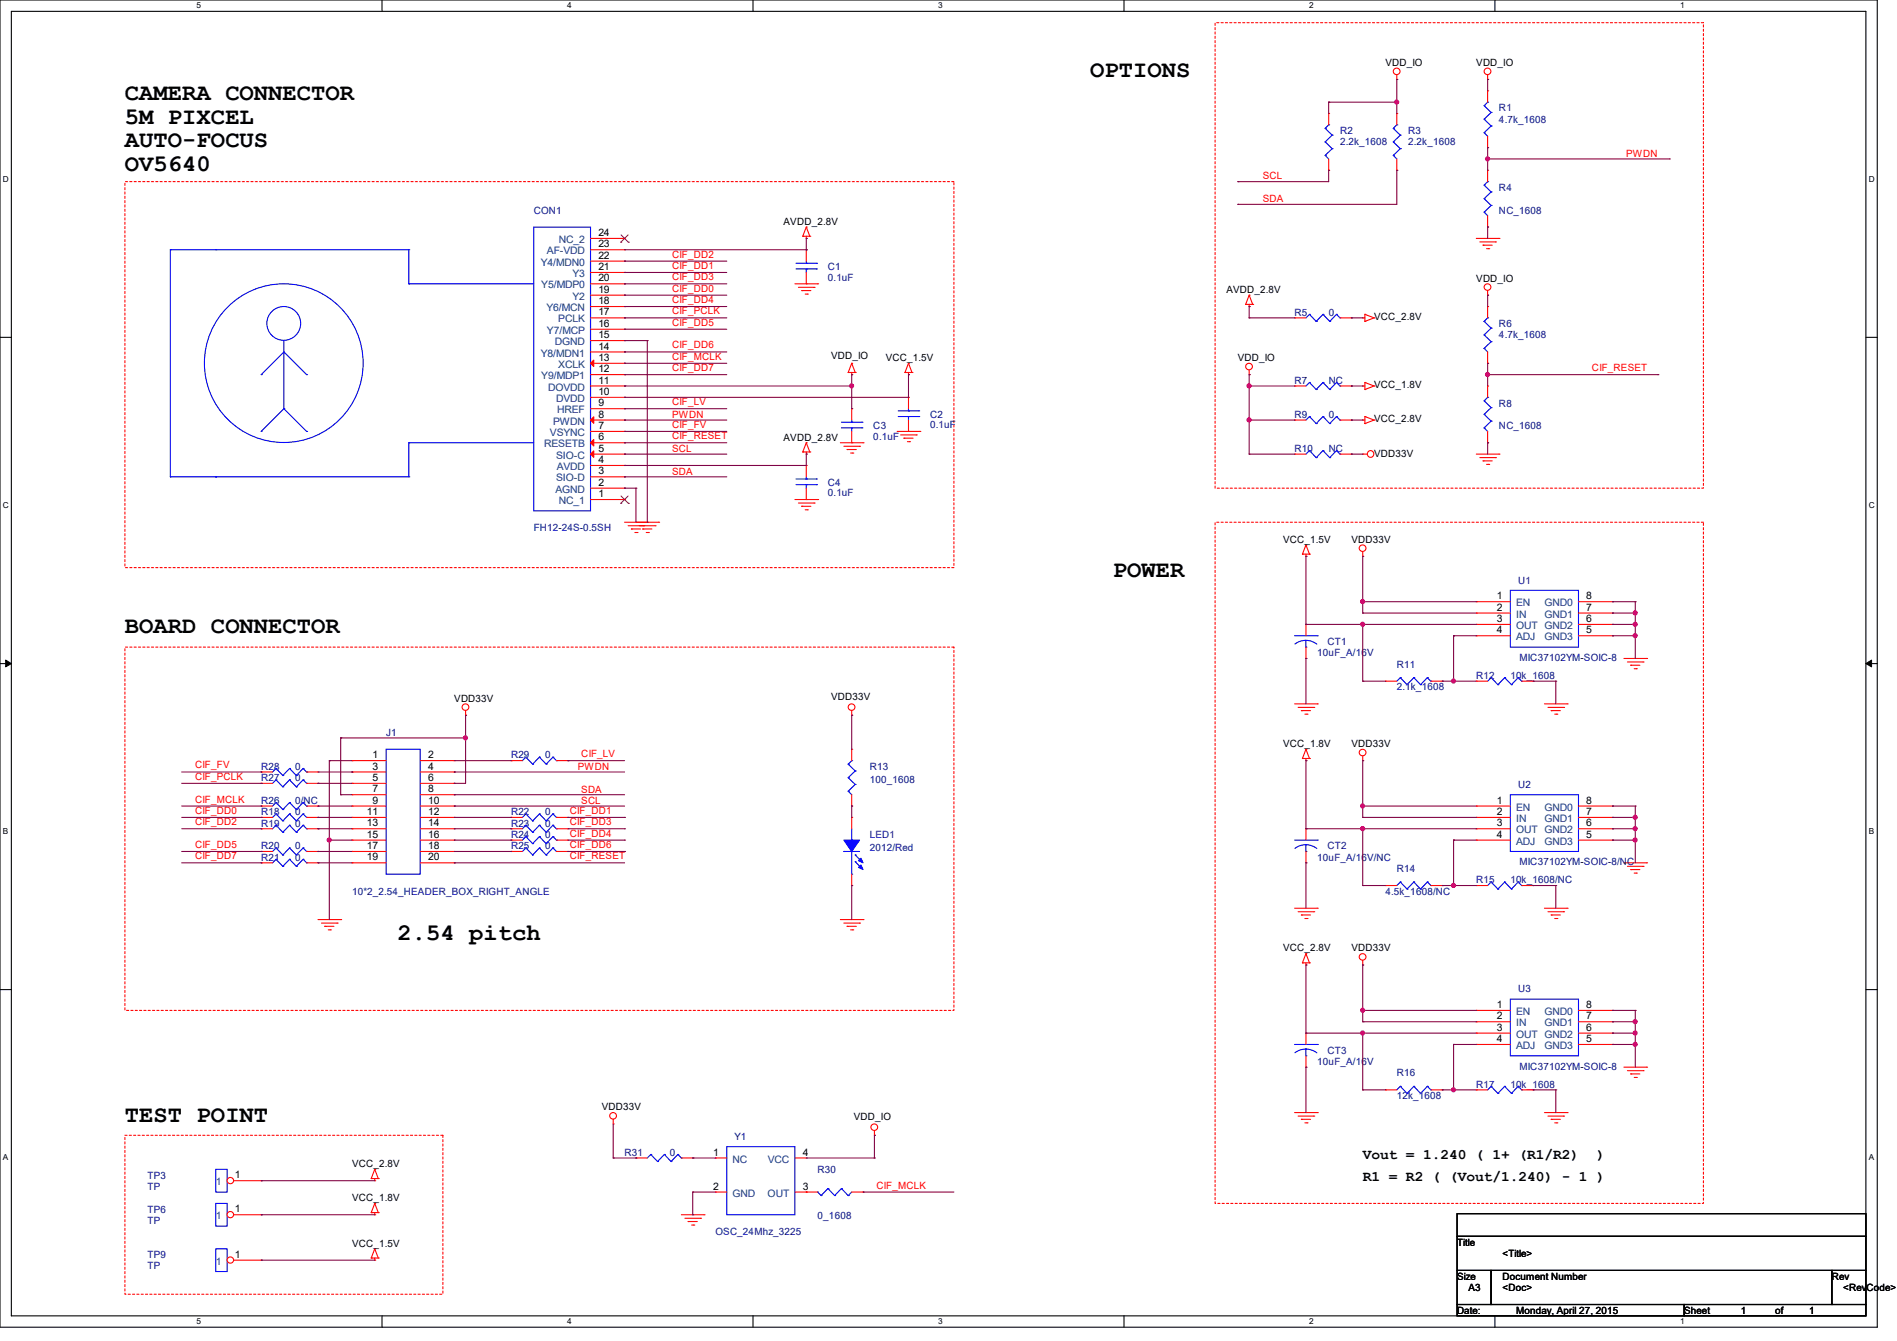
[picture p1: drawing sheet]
<svg xmlns="http://www.w3.org/2000/svg" width="297mm" height="210mm" viewBox="0 0 297 210" stroke-linecap="round" stroke-linejoin="round" font-family="sans-serif">
<path d="M0 0h293.9v207.9h-293.9zM1.8 1.8h290.3v204.3h-290.3z" fill="none" stroke="#000" stroke-width=".17"/>
<g fill="#fff">
<path d="M30.8 .2h.7v1.4h-.7z"/>
<path d="M30.8 206.2h.7v1.4h-.7z"/>
</g>
<path d="M59.8 0v1.8M59.8 206.1v1.8" fill="none" stroke="#000" stroke-width=".17"/>
<g fill="#fff">
<path d="M88.8 .2h.7v1.4h-.7z"/>
<path d="M88.8 206.2h.7v1.4h-.7z"/>
</g>
<path d="M117.9 0v1.8M117.9 206.1v1.8" fill="none" stroke="#000" stroke-width=".17"/>
<g fill="#fff">
<path d="M146.9 .2h.7v1.4h-.7z"/>
<path d="M146.9 206.2h.7v1.4h-.7z"/>
</g>
<path d="M176 0v1.8M176 206.1v1.8" fill="none" stroke="#000" stroke-width=".17"/>
<g fill="#fff">
<path d="M205 .2h.7v1.4h-.7z"/>
<path d="M205 206.2h.7v1.4h-.7z"/>
</g>
<path d="M234.1 0v1.8M234.1 206.1v1.8" fill="none" stroke="#000" stroke-width=".17"/>
<g fill="#fff">
<path d="M263.1 .2h.6v1.4h-.6z"/>
<path d="M263.1 206.2h.6v1.4h-.6z"/>
<path d="M.5 27.3h.9v1.4h-.9z"/>
<path d="M292.6 27.3h.9v1.4h-.9z"/>
<path d="M.5 78.4h.9v1.4h-.9z"/>
<path d="M292.6 78.4h.9v1.4h-.9z"/>
</g>
<path d="M0 52.8h1.8M292.1 52.8h1.8" fill="none" stroke="#000" stroke-width=".17"/>
<g fill="#fff">
<path d="M.5 129.5h.8v1.4h-.8z"/>
<path d="M292.6 129.5h.8v1.4h-.8z"/>
</g>
<path d="M0 103.9h1.8M292.1 103.9h1.8" fill="none" stroke="#000" stroke-width=".17"/>
<path d="M.9 103.4l.9 .5-.9 .5zM292.1 103.9l.9-.5v1z" fill="#000" stroke="#000" stroke-width=".16"/>
<g fill="#fff">
<path d="M.5 180.5h.8v1.4h-.8z"/>
<path d="M292.6 180.5h.8v1.4h-.8z"/>
</g>
<path d="M0 155h1.8M292.1 155h1.8M228.1 190.1h64v3.5h-64zM228.1 193.6h64v5.4h-64zM228.1 199h5.4v5.3h-5.4zM233.5 199h53.3v5.3h-53.3zM286.8 199h5.3v5.3h-5.3zM228.1 204.3h35.6v1.8h-35.6zM263.7 204.3h28.4v1.8h-28.4z" fill="none" stroke="#000" stroke-width=".17"/>
<path d="M190.2 3.6h76.5v72.9h-76.5zM19.6 28.4h129.8v60.5h-129.8zM190.2 81.8h76.5v106.7h-76.5zM19.6 101.3h129.8v56.9h-129.8zM19.6 177.8h49.7v24.9h-49.7z" fill="none" stroke="#f00" stroke-width=".17" stroke-dasharray=".3"/>
<g fill="none" stroke="#f00" stroke-width=".17">
<path d="M218.7 12.4h.1M218.7 11.7v.7M232.9 12.4h.1M232.9 11.7v.7M125.7 37h.1M125.7 37h1.1M126.2 37.3h.1M126.2 35.6h.1M126.2 37v.3M126.2 35.6l-.5 1.4M126.2 35.6l.6 1.4M126.8 37h.1"/>
<path d="M231.1 37.3h3.6M231.7 37.9h2.4M232.2 38.4h.1M232.2 38.4h1.4M232.7 38.9h.4M233.1 38.9h.1M234.1 37.9h.1M234.7 37.3h.1M124.5 44.4h3.5M125 45h2.5M125.5 45.5h.1M125.5 45.5h1.5"/>
<path d="M126.1 46.1h.3M126.4 46.1h.1M127.5 45h.1M128 44.4h.1M132.8 58.3h.1M132.8 58.3h1.1M133.3 58.7h.1M133.3 56.9h.1M133.3 58.3v.4M133.3 56.9l-.5 1.4M133.3 56.9l.6 1.4M133.9 58.3h.1"/>
<path d="M141.7 58.3h.1M141.7 58.3h1.1M142.2 58.7h.1M142.2 56.9h.1M142.2 58.3v.4M142.2 56.9l-.5 1.4M142.2 56.9l.6 1.4M142.8 58.3h.1M195 47.7h.1M195 47.7h1.1M195.6 48h.1M195.6 46.2h.1"/>
<path d="M195.6 58.7h.1M195.6 47.7v.3M195.6 58v.7M195.6 46.2l-.6 1.5M195.6 46.2l.5 1.5M196.1 47.7h.1M213.4 49.8h.1M213.4 49.8h.3M213.7 49.2h.1M213.7 50.3h.1M213.7 59.9h.1M213.7 49.2v1.1"/>
<path d="M213.7 59.9v1.1M213.7 49.2l1.4 .6M213.7 59.9l1.4 .6M215.1 49.8h.1M215.1 49.8l-1.4 .5M232.9 46.2h.1M232.9 45.5v.7M124.5 78.2h3.5M125 78.8h2.5M125.5 79.3h.1M125.5 79.3h1.5M125.7 70.8h.1"/>
<path d="M125.7 70.8h1.1M126.1 79.8h.3M126.2 71.1h.1M126.2 69.3h.1M126.2 70.8v.3M126.2 69.3l-.5 1.5M126.2 69.3l.6 1.5M126.4 79.8h.1M126.8 70.8h.1M127.5 78.8h.1M128 78.2h.1M131.6 69.3h3.5"/>
<path d="M132.1 69.9h2.5M132.6 70.4h.1M132.6 70.4h1.5M133.2 71h.3M133.5 71h.1M134.6 69.9h.1M135.1 69.3h.1M140.5 67.6h3.5M141 68.1h2.5M141.5 68.6h.1M141.5 68.6h1.5M142.1 69.2h.3"/>
<path d="M142.4 69.2h.1M143.5 68.1h.1M144 67.6h.1M213.4 65.8h.1M213.4 71.1h.1M213.4 60.5h.1M213.4 71.1h.7M213.4 65.8h.3M213.4 60.5h.3M213.7 65.2h.1M213.7 66.3h.1M213.7 61h.1"/>
<path d="M213.7 65.2v1.1M213.7 65.2l1.4 .6M215.1 65.8h.1M215.1 60.5h.1M215.1 65.8l-1.4 .5M215.1 60.5l-1.4 .5M231.1 71.1h3.6M231.7 71.7h2.4M232.2 72.2h.1M232.2 72.2h1.4M232.7 72.7h.4M233.1 72.7h.1"/>
<path d="M234.1 71.7h.1M234.7 71.1h.1M97.8 81.8h5.3M98.3 82.3h4.3M98.8 82.8h.1M98.8 82.8h1.5M99.4 83.4h.3M99.7 83.4h.1M100.6 82.8h.1M100.6 82.8h1.5M100.8 82.3h.1M101.2 83.4h.3"/>
<path d="M101.3 81.8h.1M101.5 83.4h.1M102.6 82.3h.1M103.1 81.8h.1M203.9 86.8h.1M203.9 86.8h1.1M204.5 87.1h.1M204.5 85.3h.1M204.5 86.8v.3M204.5 85.3l-.6 1.5M204.5 85.3l.5 1.5M205 86.8h.1"/>
<path d="M213.4 87.1h.1M213.4 86.4v.7M72.9 112h.1M72.9 111.3v.7M133.3 112h.1M133.3 111.3v.7M202.7 110.2h3.5M203.2 110.8h2.5M203.8 111.3h.1M203.8 111.3h1.4M203.9 118.8h.1M203.9 118.8h1.1"/>
<path d="M204.3 111.8h.3M204.5 119.1h.1M204.5 117.3h.1M204.5 118.8v.3M204.5 117.3l-.6 1.5M204.5 117.3l.5 1.5M204.6 111.8h.1M205 118.8h.1M205.7 110.8h.1M206.2 110.2h.1M213.4 119.1h.1M213.4 118.4v.7"/>
<path d="M241.8 110.2h3.6M242.4 110.8h2.4M242.9 111.3h.1M242.9 111.3h1.4M243.4 111.8h.4M243.8 111.8h.1M244.8 110.8h.1M245.4 110.2h.1M254.3 103.1h3.5M254.8 103.7h2.5M255.3 104.2h.1M255.3 104.2h1.5"/>
<path d="M255.9 104.7h.3M256.2 104.7h.1M257.3 103.7h.1M257.8 103.1h.1M254.3 135.1h3.5M254.8 135.7h2.5M255.3 136.2h.1M255.3 136.2h1.5M255.9 136.7h.3M256.2 136.7h.1M257.3 135.7h.1M257.8 135.1h.1"/>
<path d="M49.8 144h3.5M50.3 144.6h2.5M50.8 145.1h.1M50.8 145.1h1.5M51.4 145.6h.3M51.7 145.6h.1M52.8 144.6h.1M53.3 144h.1M131.6 144h3.5M132.1 144.6h2.5M132.6 145.1h.1M132.6 145.1h1.5"/>
<path d="M133.2 145.6h.3M133.5 145.6h.1M134.6 144.6h.1M135.1 144h.1M202.7 142.2h3.5M203.2 142.8h2.5M203.8 143.3h.1M203.8 143.3h1.4M203.9 150.8h.1M203.9 150.8h1.1M204.3 143.8h.3M204.5 151.1h.1"/>
<path d="M204.5 149.4h.1M204.5 150.8v.3M204.5 149.4l-.6 1.4M204.5 149.4l.5 1.4M204.6 143.8h.1M205 150.8h.1M205.7 142.8h.1M206.2 142.2h.1M213.4 151.1h.1M213.4 150.4v.7M241.8 142.2h3.6M242.4 142.8h2.4"/>
<path d="M242.9 143.3h.1M242.9 143.3h1.4M243.4 143.8h.4M243.8 143.8h.1M244.8 142.8h.1M245.4 142.2h.1M96 176h.1M96 175.3v.7M136.9 177.8h.1M136.9 177.1v.7M202.7 174.2h3.5M203.2 174.8h2.5"/>
<path d="M203.8 175.3h.1M203.8 175.3h1.4M204.3 175.9h.3M204.6 175.9h.1M205.7 174.8h.1M206.2 174.2h.1M241.8 174.2h3.6M242.4 174.8h2.4M242.9 175.3h.1M242.9 175.3h1.4M243.4 175.9h.4M243.8 175.9h.1"/>
<path d="M244.8 174.8h.1M245.4 174.2h.1M254.3 167.1h3.5M254.8 167.7h2.5M255.3 168.2h.1M255.3 168.2h1.5M255.9 168.7h.3M256.2 168.7h.1M257.3 167.7h.1M257.8 167.1h.1M58.1 184.6h.1M58.1 189.9h.1"/>
<path d="M58.1 197h.1M58.1 184.6h1.1M58.1 189.9h1.1M58.1 197h1.1M58.7 184.9h.1M58.7 183.1h.1M58.7 190.2h.1M58.7 188.5h.1M58.7 197.4h.1M58.7 195.6h.1M58.7 184.6v.3M58.7 189.9v.3"/>
<path d="M58.7 197v.4M58.7 183.1l-.6 1.5M58.7 183.1l.5 1.5M58.7 188.5l-.6 1.4M58.7 188.5l.5 1.4M58.7 195.6l-.6 1.4M58.7 195.6l.5 1.4M59.2 184.6h.1M59.2 189.9h.1M59.2 197h.1M106.7 190.2h3.5M107.2 190.8h2.5"/>
<path d="M107.7 191.3h.1M107.7 191.3h1.5M108.3 191.9h.3M108.6 191.9h.1M109.7 190.8h.1M110.2 190.2h.1"/>
<circle cx="218.7" cy="11.2" r=".52"/>
<circle cx="232.9" cy="11.2" r=".52"/>
<circle cx="195.6" cy="57.4" r=".52"/>
<circle cx="232.9" cy="45" r=".52"/>
<circle cx="214.6" cy="71.1" r=".52"/>
<circle cx="213.3" cy="85.9" r=".52"/>
<circle cx="72.9" cy="110.7" r=".52"/>
<circle cx="133.3" cy="110.7" r=".52"/>
<circle cx="213.3" cy="117.9" r=".52"/>
<circle cx="213.3" cy="149.9" r=".52"/>
<circle cx="96" cy="174.8" r=".52"/>
<circle cx="136.9" cy="176.5" r=".52"/>
</g>
<path d="M33.8 195.6h1.8v3.5h-1.8z" fill="none" stroke="#00f" stroke-width=".17"/>
<circle cx="36.1" cy="197.3" r=".5" fill="#fff" stroke="#f00" stroke-width=".17"/>
<g fill="none" stroke="#f00" stroke-width=".17">
<path d="M208 17.8h.1M208 17.8v1.8M218.7 17.8h.1M218.7 17.8v1.8M92.5 39.1h5.3M92.5 37.3h5.3M97.8 39.1h.1M97.8 37.3h.1M208 26.7h.1M208 24.9v1.8M218.7 26.7h.1M218.7 24.9v1.8"/>
<path d="M92.5 58.7h5.3M92.5 56.9h5.3M92.5 55.1h5.3M92.5 53.3h5.3M92.5 51.6h5.3M92.5 49.8h5.3M92.5 48h5.3M92.5 46.2h5.3M92.5 44.4h5.3M92.5 42.7h5.3M92.5 40.9h5.3M97.8 58.7h.1"/>
<path d="M97.8 56.9h.1M97.8 55.1h.1M97.8 53.3h.1M97.8 51.6h.1M97.8 49.8h.1M97.8 48h.1M97.8 46.2h.1M97.8 44.4h.1M97.8 42.7h.1M97.8 40.9h.1M202.7 49.8h.1M202.7 49.8h1.8"/>
<path d="M209.8 49.8h1.8M211.6 49.8h.1M92.5 78.2h5.3M92.5 76.5h5.3M92.5 74.7h5.3M92.5 72.9h5.3M92.5 71.1h5.3M92.5 69.3h5.3M92.5 67.6h5.3M92.5 65.8h5.3M92.5 64h5.3M92.5 62.2h5.3"/>
<path d="M92.5 60.5h5.3M97.8 78.2h.1M97.8 76.5h.1M97.8 74.7h.1M97.8 72.9h.1M97.8 71.1h.1M97.8 69.3h.1M97.8 67.6h.1M97.8 65.8h.1M97.8 64h.1M97.8 62.2h.1M97.8 60.5h.1"/>
<path d="M126.2 72.9h.1M126.2 78.2h.1M126.2 72.9v1.8M126.2 76.5v1.7M133.3 64h.1M133.3 69.3h.1M133.3 64v1.8M133.3 67.6v1.7M142.2 62.2h.1M142.2 67.6h.1M142.2 62.2v1.8M142.2 65.8v1.8"/>
<path d="M232.9 69.3h.1M232.9 60.5h.1M232.9 60.5v1.7M232.9 67.6v1.7M204.5 97.8h.1M204.5 97.8v1.8M55.1 119.1h.1M55.1 119.1h5.4M65.8 119.1h5.3M71.1 119.1h.1M133.3 117.3h.1M133.3 117.3v1.8"/>
<path d="M204.5 103.1h.1M204.5 101.3v1.8M231.1 106.7h.1M231.1 106.7h1.8M238.3 106.7h1.7M240 106.7h.1M40.9 133.3h.1M40.9 120.9h.1M40.9 133.3h1.8M40.9 120.9h1.8M48 133.3h1.8M48 120.9h1.8"/>
<path d="M49.8 133.3h.1M49.8 120.9h.1M55.1 120.9h.1M55.1 122.7h.1M55.1 124.5h.1M55.1 126.2h.1M55.1 128h.1M55.1 129.8h.1M55.1 131.6h.1M55.1 133.3h.1M55.1 135.1h.1M55.1 133.3h5.4"/>
<path d="M55.1 129.8h5.4M55.1 120.9h5.4M55.1 122.7h5.4M55.1 124.5h5.4M55.1 126.2h5.4M55.1 128h5.4M55.1 131.6h5.4M55.1 135.1h5.4M65.8 133.3h5.3M65.8 129.8h5.3M65.8 120.9h5.3M65.8 122.7h5.3"/>
<path d="M65.8 124.5h5.3M65.8 126.2h5.3M65.8 128h5.3M65.8 131.6h5.3M65.8 135.1h5.3M71.1 120.9h.1M71.1 122.7h.1M71.1 124.5h.1M71.1 126.2h.1M71.1 128h.1M71.1 129.8h.1M71.1 131.6h.1"/>
<path d="M71.1 133.3h.1M71.1 135.1h.1M80 133.3h.1M80 129.8h.1M80 133.3h1.8M80 129.8h1.8M87.1 133.3h1.8M87.1 129.8h1.8M88.9 133.3h.1M88.9 129.8h.1M133.3 126.2h.1M133.3 124.5v1.7"/>
<path d="M231.1 138.7h.1M231.1 138.7h1.8M238.3 138.7h1.7M240 138.7h.1M216.9 170.7h.1M216.9 170.7h1.8M224 170.7h1.8M225.8 170.7h.1M231.1 170.7h.1M231.1 170.7h1.8M238.3 170.7h1.7M240 170.7h.1"/>
<path d="M36.6 197.4h4.3M40.9 197.4h.1M112 181.4h.1M112 186.7h.1M112 181.4h1.8M112 186.7h1.8M124.5 181.4h1.7M124.5 186.7h1.7M126.2 186.7h.1M126.2 181.4h.1"/>
</g>
<g fill="none" stroke="#00f" stroke-width=".17">
<path d="M208 19.6h.1M208 19.6l-.5 .5M218.7 19.6h.1M218.7 19.6l-.6 .5M26.7 39.1h.1M26.7 39.1h37.3M26.7 39.1v35.6M33.8 39.1h.1M64 39.1h.1M64 39.1v5.3M83.6 35.6h8.9v44.4h-8.9zM207.5 24.3h.1"/>
<path d="M207.5 22.2h.1M207.5 20.1h.1M207.5 24.3l.5 .6M207.5 22.2l1.1 1.1M207.5 20.1l1.1 1.1M208.6 23.3h.1M208.6 21.2h.1M208.6 23.3l-1.1 1M208.6 21.2l-1.1 1M218.1 24.3h.1M218.1 22.2h.1M218.1 20.1h.1"/>
<path d="M218.1 24.3l.6 .6M218.1 22.2l1.1 1.1M218.1 20.1l1.1 1.1M219.2 23.3h.1M219.2 21.2h.1M219.2 23.3l-1.1 1M219.2 21.2l-1.1 1M40.9 58.7h.1M40.9 58.7l3.5-3.6 3.6 3.6M44.4 53.3v10.7M48 58.7h.1M64 44.4h.1"/>
<path d="M64 44.4h19.6M92.5 40.9v32M205 49.2h.1M205 49.2l-.5 .6M205 49.2l1.1 1.1M206.1 50.3h.1M207.1 49.2h.1M207.1 49.2l-1 1.1M207.1 49.2l1.1 1.1M208.2 50.3h.1M209.3 49.2h.1M209.3 49.2l-1.1 1.1"/>
<path d="M209.3 49.2l.5 .6M209.8 49.8h.1M26.7 74.7h.1M26.7 74.7h37.3M33.8 74.7h.1M40.9 67.6h.1M44.4 64h.1M44.4 64l-3.5 3.6M44.4 64l3.6 3.6M48 67.6h.1M64 69.3h.1M64 74.7h.1"/>
<path d="M64 69.3h19.6M64 69.3v5.4M92.5 72.9h.1M124.6 75.9h3.2M124.6 75h3.2M126.2 75h.1M126.2 75.9h.1M126.2 74.7v.3M126.2 75.9v.6M127.8 75.9h.1M127.8 75h.1M131.7 67h3.3"/>
<path d="M131.7 66.1h3.3M133.3 66.1h.1M133.3 67h.1M133.3 65.8v.3M133.3 67v.6M135 67h.1M135 66.1h.1M140.6 65.2h3.2M140.6 64.3h3.2M142.2 64.3h.1M142.2 65.2h.1M142.2 64v.3"/>
<path d="M142.2 65.2v.6M143.8 65.2h.1M143.8 64.3h.1M232.4 67h.1M232.4 64.9h.1M232.4 62.8h.1M232.4 67l.5 .6M232.4 64.9l1.1 1.1M232.4 62.8l1.1 1M232.9 62.2h.1M232.9 62.2l-.5 .6M233.5 66h.1"/>
<path d="M233.5 63.8h.1M233.5 66l-1.1 1M233.5 63.8l-1.1 1.1M202.7 99.6h3.5M206.2 99.6h.1M60.5 117.3h5.3v19.6h-5.3zM132.8 119.7h.1M132.8 119.7l1.1 1M133.3 119.1h.1M133.3 119.1l-.5 .6M204.5 101.3h.1M204.5 100.3l1 .2 .7 .4"/>
<path d="M204.5 100.3l-.8 .1-1 .5M204.5 100.3v1M233.5 106.1h.1M233.5 106.1l-.6 .6M233.5 106.1l1 1.1M234.5 107.2h.1M235.6 106.1h.1M235.6 106.1l-1.1 1.1M235.6 106.1l1 1.1M236.6 107.2h.1M237.7 106.1h.1M237.7 106.1l-1.1 1.1"/>
<path d="M237.7 106.1l.6 .6M238.3 106.7h.1M43.2 132.8h.1M43.2 120.4h.1M43.2 132.8l-.5 .5M43.2 132.8l1.1 1.1M43.2 120.4l-.5 .5M43.2 120.4l1.1 1.1M44.3 133.9h.1M44.3 121.5h.1M45.3 132.8h.1M45.3 120.4h.1"/>
<path d="M45.3 132.8l-1 1.1M45.3 132.8l1.1 1.1M45.3 120.4l-1 1.1M45.3 120.4l1.1 1.1M46.4 133.9h.1M46.4 121.5h.1M47.5 132.8h.1M47.5 120.4h.1M47.5 132.8l-1.1 1.1M47.5 132.8l.5 .5M47.5 120.4l-1.1 1.1M47.5 120.4l.5 .5"/>
<path d="M48 133.3h.1M48 120.9h.1M82.3 132.8h.1M82.3 129.2h.1M82.3 132.8l-.5 .5M82.3 132.8l1.1 1.1M82.3 129.2l-.5 .6M82.3 129.2l1.1 1.1M83.4 133.9h.1M83.4 130.3h.1M84.5 132.8h.1M84.5 129.2h.1"/>
<path d="M84.5 132.8l-1.1 1.1M84.5 132.8l1 1.1M84.5 129.2l-1.1 1.1M84.5 129.2l1 1.1M85.5 133.9h.1M85.5 130.3h.1M86.6 132.8h.1M86.6 129.2h.1M86.6 132.8l-1.1 1.1M86.6 132.8l.5 .5M86.6 129.2l-1.1 1.1M86.6 129.2l.5 .6"/>
<path d="M87.1 133.3h.1M87.1 129.8h.1M132.8 123.9h.1M132.8 121.8h.1M132.8 123.9l.5 .6M132.8 121.8l1.1 1.1M133.9 122.9h.1M133.9 120.7h.1M133.9 122.9l-1.1 1M133.9 120.7l-1.1 1.1M233.5 138.1h.1M233.5 138.1l-.6 .6"/>
<path d="M233.5 138.1l1 1.1M234.5 139.2h.1M235.6 138.1h.1M235.6 138.1l-1.1 1.1M235.6 138.1l1 1.1M236.6 139.2h.1M237.7 138.1h.1M237.7 138.1l-1.1 1.1M237.7 138.1l.6 .6M238.3 138.7h.1M113.8 179.6h10.7v10.6h-10.7zM219.2 170.1h.1"/>
<path d="M219.2 170.1l-.5 .6M219.2 170.1l1.1 1.1M220.3 171.2h.1M221.4 170.1h.1M221.4 170.1l-1.1 1.1M221.4 170.1l1 1.1M222.4 171.2h.1M223.5 170.1h.1M223.5 170.1l-1.1 1.1M223.5 170.1l.5 .6M224 170.7h.1M233.5 170.1h.1"/>
<path d="M233.5 170.1l-.6 .6M233.5 170.1l1 1.1M234.5 171.2h.1M235.6 170.1h.1M235.6 170.1l-1.1 1.1M235.6 170.1l1 1.1M236.6 171.2h.1M237.7 170.1h.1M237.7 170.1l-1.1 1.1M237.7 170.1l.6 .6M238.3 170.7h.1M33.8 183.1h1.8v3.6h-1.8z"/>
<circle cx="44.4" cy="56.9" r="12.4"/>
<circle cx="44.4" cy="50.7" r="2.65"/>
</g>
<path d="M97.2 37.9h.1M97.2 36.8l1.2 1.1M98.3 36.8l-1.1 1.1M98.4 37.9h.1M97.2 78.8h.1M97.2 77.7l1.2 1.1M98.3 77.7l-1.1 1.1M98.4 78.8h.1" fill="none" stroke="#804000" stroke-width=".16"/>
<g fill="#f00" stroke="#f00" stroke-width=".17">
<path d="M92.5 71.1l.5-.5v1z"/>
<path d="M92.5 69.3l.5-.5v1z"/>
<path d="M93 65.3v1l-.5-.5z"/>
<path d="M93 56.4v1l-.5-.5z"/>
</g>
<circle cx="36.1" cy="184.9" r=".5" fill="#fff" stroke="#f00" stroke-width=".17"/>
<g fill="none" stroke="#f00" stroke-width=".17">
<path d="M232.9 14.2h.1M232.9 14.2v1.8M232.9 23.1h.1M232.9 21.3v1.8M232.9 56.9h.1M232.9 48h.1M232.9 48v1.8M232.9 55.1v1.8M202.7 65.8h.1M202.7 60.5h.1M202.7 65.8h1.8M202.7 60.5h1.8"/>
<path d="M209.8 65.8h1.8M209.8 60.5h1.8M211.6 65.8h.1M211.6 60.5h.1M231.1 94.2h.1M231.1 96h.1M231.1 97.8h.1M231.1 99.6h.1M231.1 94.2h5.4M231.1 96h5.4M231.1 97.8h5.4M231.1 99.6h5.4"/>
<path d="M247.1 94.2h5.4M247.1 96h5.4M247.1 97.8h5.4M247.1 99.6h5.4M252.5 99.6h.1M252.5 97.8h.1M252.5 96h.1M252.5 94.2h.1M216.9 106.7h.1M216.9 106.7h1.8M224 106.7h1.8M225.8 106.7h.1"/>
<path d="M40.9 126.2h.1M40.9 135.1h.1M40.9 126.2h1.8M40.9 135.1h1.8M48 126.2h1.8M48 135.1h1.8M49.8 126.2h.1M49.8 135.1h.1M80 131.6h.1M80 131.6h1.8M87.1 131.6h1.8M88.9 131.6h.1"/>
<path d="M204.5 129.8h.1M204.5 135.1h.1M204.5 129.8v1.8M204.5 133.3v1.8M216.9 138.7h.1M216.9 138.7h1.8M224 138.7h1.8M225.8 138.7h.1M231.1 158.2h.1M231.1 158.2h5.4M247.1 158.2h5.4M252.5 158.2h.1"/>
<path d="M204.5 161.8h.1M204.5 167.1h.1M204.5 161.8v1.8M204.5 165.4v1.7M231.1 160h.1M231.1 161.8h.1M231.1 163.6h.1M231.1 160h5.4M231.1 161.8h5.4M231.1 163.6h5.4M247.1 160h5.4M247.1 161.8h5.4"/>
<path d="M247.1 163.6h5.4M252.5 163.6h.1M252.5 161.8h.1M252.5 160h.1M36.6 184.9h4.3M40.9 184.9h.1M99.6 181.4h.1M99.6 181.4h1.7M106.7 181.4h1.8M108.5 181.4h.1M126.2 186.7h.1M126.2 186.7h1.8"/>
<path d="M133.3 186.7h1.8M135.1 186.7h.1"/>
</g>
<g fill="none" stroke="#00f" stroke-width=".17">
<path d="M232.4 18.7h.1M232.4 16.6h.1M232.4 18.7l1.1 1M232.4 16.6l1.1 1M232.9 16h.1M232.9 16l-.5 .6M233.5 19.7h.1M233.5 17.6h.1M233.5 19.7l-1.1 1.1M233.5 17.6l-1.1 1.1M232.4 20.8h.1M232.4 20.8l.5 .5"/>
<path d="M205 59.9h.1M205 59.9l-.5 .6M205 59.9l1.1 1.1M207.1 59.9h.1M207.1 59.9l-1 1.1M207.1 59.9l1.1 1.1M209.3 59.9h.1M209.3 59.9l-1.1 1.1M209.3 59.9l.5 .6M232.4 54.6h.1M232.4 52.5h.1M232.4 50.3h.1"/>
<path d="M232.4 54.6l.5 .5M232.4 52.5l1.1 1M232.4 50.3l1.1 1.1M232.9 49.8h.1M232.9 49.8l-.5 .5M233.5 53.5h.1M233.5 51.4h.1M233.5 53.5l-1.1 1.1M233.5 51.4l-1.1 1.1M205 65.2h.1M205 65.2l-.5 .6M205 65.2l1.1 1.1"/>
<path d="M206.1 66.3h.1M206.1 61h.1M207.1 65.2h.1M207.1 65.2l-1 1.1M207.1 65.2l1.1 1.1M208.2 66.3h.1M208.2 61h.1M209.3 65.2h.1M209.3 65.2l-1.1 1.1M209.3 65.2l.5 .6M209.8 65.8h.1M209.8 60.5h.1"/>
<path d="M236.5 92.5h10.6v8.8h-10.6zM219.2 106.1h.1M219.2 106.1l-.5 .6M219.2 106.1l1.1 1.1M220.3 107.2h.1M221.4 106.1h.1M221.4 106.1l-1.1 1.1M221.4 106.1l1 1.1M222.4 107.2h.1M223.5 106.1h.1M223.5 106.1l-1.1 1.1M223.5 106.1l.5 .6"/>
<path d="M224 106.7h.1M43.2 125.7h.1M43.2 134.6h.1M43.2 125.7l-.5 .5M43.2 125.7l1.1 1.1M43.2 134.6l-.5 .5M43.2 134.6l1.1 1.1M44.3 126.8h.1M44.3 135.7h.1M45.3 125.7h.1M45.3 134.6h.1M45.3 125.7l-1 1.1"/>
<path d="M45.3 125.7l1.1 1.1M45.3 134.6l-1 1.1M45.3 134.6l1.1 1.1M46.4 126.8h.1M46.4 135.7h.1M47.5 125.7h.1M47.5 134.6h.1M47.5 125.7l-1.1 1.1M47.5 125.7l.5 .5M47.5 134.6l-1.1 1.1M47.5 134.6l.5 .5M48 126.2h.1"/>
<path d="M48 135.1h.1M82.3 131h.1M82.3 131l-.5 .6M82.3 131l1.1 1.1M83.4 132.1h.1M84.5 131h.1M84.5 131l-1.1 1.1M84.5 131l1 1.1M85.5 132.1h.1M86.6 131h.1M86.6 131l-1.1 1.1M86.6 131l.5 .6"/>
<path d="M87.1 131.6h.1M202.7 131.6h3.5M204.5 133.3h.1M204.5 132.3l1 .2 .7 .4M204.5 132.3l-.8 .1-1 .5M204.5 132.3v1M206.2 131.6h.1M219.2 138.1h.1M219.2 138.1l-.5 .6M219.2 138.1l1.1 1.1M220.3 139.2h.1M221.4 138.1h.1"/>
<path d="M221.4 138.1l-1.1 1.1M221.4 138.1l1 1.1M222.4 139.2h.1M223.5 138.1h.1M223.5 138.1l-1.1 1.1M223.5 138.1l.5 .6M224 138.7h.1M236.5 156.5h10.6v8.9h-10.6zM202.7 163.6h3.5M204.5 165.4h.1M204.5 164.3l1 .2 .7 .4M204.5 164.3l-.8 .1-1 .5"/>
<path d="M204.5 164.3v1.1M206.2 163.6h.1M33.8 188.5h1.8v3.5h-1.8zM101.9 180.8h.1M101.9 180.8l-.6 .6M101.9 180.8l1.1 1.1M103 181.9h.1M104 180.8h.1M104 180.8l-1 1.1M104 180.8l1.1 1.1M105.1 181.9h.1M106.1 180.8h.1"/>
<path d="M106.1 180.8l-1 1.1M106.1 180.8l.6 .6M106.7 181.4h.1M128 186.7h.1M128 186.7l.6 .5M128.6 187.2h.1M129.6 186.1h.1M129.6 186.1l1.1 1.1M129.6 186.1l-1 1.1M130.7 187.2h.1M131.7 186.1h.1M131.7 186.1l1.1 1.1"/>
<path d="M131.7 186.1l-1 1.1M132.8 187.2h.1M133.3 186.7l-.5 .5"/>
</g>
<circle cx="36.1" cy="190.2" r=".5" fill="#fff" stroke="#f00" stroke-width=".17"/>
<g fill="none" stroke="#f00" stroke-width=".17">
<path d="M126.2 39.1h.1M126.2 39.1v1.8M232.9 35.6h.1M232.9 26.7h.1M232.9 26.7v1.7M232.9 33.8v1.8M126.2 44.4h.1M126.2 42.7v1.7M202.7 71.1h.1M202.7 71.1h1.8M209.8 71.1h1.8M211.6 71.1h.1"/>
<path d="M80 119.1h.1M80 119.1h1.8M87.1 119.1h1.8M88.9 119.1h.1M40.9 128h.1M40.9 129.8h.1M40.9 122.7h.1M40.9 128h1.8M40.9 129.8h1.8M40.9 122.7h1.8M48 128h1.8M48 129.8h1.8"/>
<path d="M48 122.7h1.8M49.8 128h.1M49.8 129.8h.1M49.8 122.7h.1M80 128h.1M80 128h1.8M87.1 128h1.8M88.9 128h.1M133.3 128h.1M133.3 138.7h.1M133.3 128v1.8M133.3 136.9v1.8"/>
<path d="M231.1 126.2h.1M231.1 128h.1M231.1 129.8h.1M231.1 131.6h.1M231.1 128h5.4M231.1 129.8h5.4M231.1 126.2h5.4M231.1 131.6h5.4M247.1 128h5.4M247.1 129.8h5.4M247.1 126.2h5.4M247.1 131.6h5.4"/>
<path d="M252.5 131.6h.1M252.5 129.8h.1M252.5 128h.1M252.5 126.2h.1M36.6 190.2h4.3M40.9 190.2h.1"/>
</g>
<g fill="none" stroke="#00f" stroke-width=".17">
<path d="M232.4 33.2h.1M232.4 31.1h.1M232.4 29h.1M232.4 33.2l.5 .6M232.4 31.1l1.1 1.1M232.4 29l1.1 1.1M232.9 28.4h.1M232.9 28.4l-.5 .6M233.5 32.2h.1M233.5 30.1h.1M233.5 32.2l-1.1 1M233.5 30.1l-1.1 1"/>
<path d="M124.6 42.1h3.2M124.6 41.2h3.2M126.2 41.2h.1M126.2 42.1h.1M126.2 40.9v.3M126.2 42.1v.6M127.8 42.1h.1M127.8 41.2h.1M205 70.6h.1M205 70.6l-.5 .5M205 70.6l1.1 1.1M206.1 71.7h.1"/>
<path d="M207.1 70.6h.1M207.1 70.6l-1 1.1M207.1 70.6l1.1 1.1M208.2 71.7h.1M209.3 70.6h.1M209.3 70.6l-1.1 1.1M209.3 70.6l.5 .5M209.8 71.1h.1M82.3 118.6h.1M82.3 118.6l-.5 .5M82.3 118.6l1.1 1.1M83.4 119.7h.1"/>
<path d="M84.5 118.6h.1M84.5 118.6l-1.1 1.1M84.5 118.6l1 1.1M85.5 119.7h.1M86.6 118.6h.1M86.6 118.6l-1.1 1.1M86.6 118.6l.5 .5M87.1 119.1h.1M43.2 127.5h.1M43.2 129.2h.1M43.2 122.1h.1M43.2 127.5l-.5 .5"/>
<path d="M43.2 127.5l1.1 1.1M43.2 129.2l-.5 .6M43.2 129.2l1.1 1.1M43.2 122.1l-.5 .6M43.2 122.1l1.1 1.1M44.3 128.6h.1M44.3 130.3h.1M44.3 123.2h.1M45.3 127.5h.1M45.3 129.2h.1M45.3 122.1h.1M45.3 127.5l-1 1.1"/>
<path d="M45.3 127.5l1.1 1.1M45.3 129.2l-1 1.1M45.3 129.2l1.1 1.1M45.3 122.1l-1 1.1M45.3 122.1l1.1 1.1M46.4 128.6h.1M46.4 130.3h.1M46.4 123.2h.1M47.5 127.5h.1M47.5 129.2h.1M47.5 122.1h.1M47.5 127.5l-1.1 1.1"/>
<path d="M47.5 127.5l.5 .5M47.5 129.2l-1.1 1.1M47.5 129.2l.5 .6M47.5 122.1l-1.1 1.1M47.5 122.1l.5 .6M48 128h.1M48 129.8h.1M48 122.7h.1M82.3 127.5h.1M82.3 127.5l-.5 .5M82.3 127.5l1.1 1.1M83.4 128.6h.1"/>
<path d="M84.5 127.5h.1M84.5 127.5l-1.1 1.1M84.5 127.5l1 1.1M85.5 128.6h.1M86.6 127.5h.1M86.6 127.5l-1.1 1.1M86.6 127.5l.5 .5M87.1 128h.1M132.1 133.3h.1M132.1 133.3h2.5M133.3 131.6h.1M133.3 136.9h.1"/>
<path d="M133.3 129.8v1.8M133.3 133.3v3.6M133.9 133.9h.1M133.9 135h.1M133.9 133.9l1.1 1.1M133.9 135l1.1 1M236.5 124.5h10.6v8.8h-10.6z"/>
</g>
<g fill="#00f" stroke="#00f" stroke-width=".17">
<path d="M132.1 131.6h2.5l-1.3 1.7z" fill-rule="evenodd"/>
<path d="M134.8 135.5l.3 .7-.7-.4z" fill-rule="evenodd"/>
<path d="M134.8 134.4l.3 .7-.7-.3z" fill-rule="evenodd"/>
</g>
<g fill="none" stroke="#800040" stroke-width=".17">
<path d="M208 16h.1M208 16h10.7M208 16v1.8M218.7 12.4h.1M218.7 16h.1M218.7 12.4v5.4M232.9 12.4h.1M232.9 12.4v1.8M97.8 39.1h28.4M126.2 39.1h.1M126.2 37.3h.1M126.2 37.3v1.8"/>
<path d="M193.8 28.4h.1M193.8 32h.1M208 26.7h.1M208 26.7v1.7h-14.2M218.7 26.7h.1M218.7 26.7v5.3h-24.9M232.9 35.6h.1M232.9 24.9h.1M232.9 23.1h.1M232.9 23.1v3.6M232.9 35.6v1.7M232.9 24.9h28.5"/>
<path d="M261.4 24.9h.1M97.8 49.8h.1M97.8 56.9h.1M97.8 46.2h.1M97.8 40.9h.1M97.8 51.6h.1M97.8 58.7h.1M97.8 55.1h.1M97.8 48h.1M97.8 44.4h.1M97.8 42.7h.1M97.8 53.3h.1"/>
<path d="M97.8 49.8h16M97.8 56.9h16M97.8 46.2h16M97.8 40.9h16M97.8 51.6h16M97.8 58.7h16M97.8 55.1h16M97.8 48h16M97.8 44.4h16M97.8 42.7h16M97.8 53.3h3.5M101.3 53.3h.1"/>
<path d="M101.3 53.3v28.5M133.3 58.7h.1M133.3 58.7v5.3M142.2 58.7h.1M142.2 58.7v3.5h-44.4M195.6 48h.1M195.6 49.8h.1M195.6 58.7h.1M195.6 49.8h7.1M195.6 48v1.8M195.6 58.7v12.4M211.6 49.8h.1"/>
<path d="M211.6 49.8h1.8M232.9 58.7h.1M232.9 46.2h.1M232.9 56.9h.1M232.9 58.7h26.7M232.9 46.2v1.8M232.9 56.9v3.6M259.6 58.7h.1M97.8 67.6h.1M97.8 69.3h.1M97.8 65.8h.1M97.8 71.1h.1"/>
<path d="M97.8 74.7h.1M97.8 64h.1M97.8 76.5h.1M97.8 60.5h.1M97.8 62.2h.1M97.8 72.9h.1M97.8 67.6h16M97.8 69.3h16M97.8 65.8h16M97.8 71.1h16M97.8 74.7h16M97.8 64h16"/>
<path d="M97.8 76.5h1.8M97.8 60.5h35.5M99.6 76.5h.1M99.6 76.5v5.3M126.2 71.1h.1M126.2 71.1v1.8h-28.4M133.3 64h.1M195.6 65.8h.1M195.6 71.1h.1M195.6 60.5h.1M195.6 65.8h7.1M195.6 71.1h7.1"/>
<path d="M195.6 60.5h7.1M211.6 71.1h.1M211.6 65.8h.1M211.6 60.5h.1M211.6 65.8h1.8M211.6 71.1h1.8M211.6 60.5h1.8M232.9 69.3h.1M232.9 69.3v1.8M204.5 97.8h.1M204.5 87.1h.1M204.5 87.1v10.7"/>
<path d="M204.5 97.8h26.6M213.4 94.2h.1M213.4 96h.1M213.4 87.1h.1M213.4 97.8h.1M213.4 87.1v8.9M213.4 97.8v8.9M213.4 94.2h17.7M213.4 96h17.7M227.6 99.6h.1M227.6 99.6v7.1M227.6 99.6h3.5"/>
<path d="M252.5 94.2h.1M252.5 96h.1M252.5 97.8h.1M252.5 99.6h.1M252.5 94.2h3.5M252.5 96h3.5M252.5 97.8h3.5M252.5 99.6h3.5M256 99.6h.1M256 96h.1M256 97.8h.1M256 94.2h.1"/>
<path d="M256 94.2v8.9M51.6 119.1h.1M51.6 119.1v24.9M51.6 119.1h3.5M53.3 115.6h.1M53.3 115.6h19.6M53.3 115.6v8.9M71.1 119.1h8.9M72.9 112h.1M72.9 115.6h.1M72.9 112v10.7h-1.8M80 119.1h.1"/>
<path d="M88.9 119.1h.1M88.9 119.1h8.9M133.3 112h.1M133.3 112v5.3M204.5 103.1h.1M204.5 119.1h.1M204.5 103.1v7.1M204.5 119.1v10.7M213.4 106.7h.1M213.4 119.1h.1M213.4 119.1v8.9M213.4 106.7h3.5"/>
<path d="M225.8 106.7h.1M225.8 106.7h5.3M227.6 106.7h.1M240 106.7h.1M240 106.7h3.6M243.6 106.7h.1M243.6 106.7v3.5M28.4 120.9h12.5M28.4 122.7h12.5M28.4 126.2h12.5M28.4 128h12.5M28.4 129.8h12.5"/>
<path d="M28.4 135.1h12.5M28.4 133.3h12.5M40.9 120.9h.1M40.9 122.7h.1M40.9 126.2h.1M40.9 128h.1M40.9 129.8h.1M40.9 133.3h.1M40.9 135.1h.1M49.8 128h.1M49.8 129.8h.1M49.8 133.3h.1"/>
<path d="M49.8 135.1h.1M49.8 126.2h.1M49.8 122.7h.1M49.8 120.9h5.3M49.8 122.7h5.3M49.8 126.2h5.3M49.8 128h5.3M49.8 129.8h5.3M49.8 135.1h5.3M49.8 133.3h5.3M51.6 131.6h.1M51.6 131.6h3.5"/>
<path d="M53.3 124.5h.1M53.3 124.5h1.8M55.1 120.9h.1M71.1 135.1h.1M71.1 120.9h.1M71.1 126.2h.1M71.1 124.5h.1M71.1 122.7h.1M71.1 120.9h26.7M71.1 126.2h26.7M71.1 128h8.9M71.1 129.8h8.9"/>
<path d="M71.1 135.1h26.7M71.1 131.6h8.9M71.1 124.5h26.7M71.1 133.3h8.9M80 133.3h.1M80 131.6h.1M80 129.8h.1M80 128h.1M88.9 128h8.9M88.9 129.8h8.9M88.9 131.6h8.9M88.9 133.3h8.9"/>
<path d="M97.8 128h.1M97.8 129.8h.1M97.8 131.6h.1M97.8 133.3h.1M133.3 138.7h.1M133.3 126.2h.1M133.3 126.2v1.8M133.3 138.7v5.3M204.5 135.1h.1M204.5 129.8h.1M204.5 129.8h26.6M204.5 135.1v7.1"/>
<path d="M213.4 126.2h.1M213.4 128h.1M213.4 129.8h.1M213.4 138.7h.1M213.4 126.2h17.7M213.4 128h17.7M213.4 129.8v8.9M213.4 138.7h3.5M225.8 138.7h.1M225.8 138.7h5.3M227.6 138.7h.1M227.6 131.6h.1"/>
<path d="M227.6 131.6h3.5M227.6 131.6v7.1M240 138.7h.1M240 138.7h3.6M243.6 138.7h.1M243.6 138.7v3.5M252.5 126.2h.1M252.5 128h.1M252.5 129.8h.1M252.5 131.6h.1M252.5 126.2h3.5M252.5 128h3.5"/>
<path d="M252.5 129.8h3.5M252.5 131.6h3.5M256 131.6h.1M256 128h.1M256 129.8h.1M256 126.2h.1M256 126.2v8.9M204.5 151.1h.1M204.5 151.1v10.7M213.4 158.2h.1M213.4 151.1h.1M213.4 158.2h17.7"/>
<path d="M213.4 151.1v8.9M252.5 158.2h.1M252.5 158.2h3.5M256 158.2h.1M256 158.2v8.9M96 176v5.4M136.9 177.8h.1M136.9 177.8v3.6M204.5 161.8h.1M204.5 167.1h.1M204.5 161.8h26.6M204.5 167.1v7.1"/>
<path d="M213.4 160h.1M213.4 161.8h.1M213.4 170.7h.1M213.4 160h17.7M213.4 170.7h3.5M213.4 161.8v8.9M225.8 170.7h.1M225.8 170.7h5.3M227.6 170.7h.1M227.6 163.6h.1M227.6 163.6h3.5M227.6 163.6v7.1"/>
<path d="M240 170.7h.1M240 170.7h3.6M243.6 170.7h.1M243.6 170.7v3.5M252.5 160h.1M252.5 161.8h.1M252.5 163.6h.1M252.5 160h3.5M252.5 161.8h3.5M252.5 163.6h3.5M256 163.6h.1M256 160h.1"/>
<path d="M256 161.8h.1M40.9 184.9h.1M40.9 190.2h.1M40.9 197.4h.1M40.9 184.9h17.8M40.9 190.2h17.8M40.9 197.4h17.8M96 181.4h.1M96 181.4h3.6M99.6 181.4h.1M108.5 186.7h.1M108.5 190.2h.1"/>
<path d="M108.5 181.4h.1M108.5 186.7h3.5M108.5 186.7v3.5M108.5 181.4h3.5M126.2 181.4h10.7M135.1 186.7h.1M135.1 186.7h14.3M136.9 181.4h.1"/>
</g>
<g fill="#f0f" stroke="#f0f" stroke-width=".17">
<circle cx="51.5" cy="131.6" r=".32"/>
<circle cx="72.9" cy="115.5" r=".32"/>
<circle cx="256" cy="161.8" r=".32"/>
<circle cx="256" cy="163.6" r=".32"/>
<circle cx="256" cy="160" r=".32"/>
<circle cx="213.3" cy="161.8" r=".32"/>
<circle cx="213.3" cy="158.2" r=".32"/>
<circle cx="227.6" cy="170.7" r=".32"/>
<circle cx="133.3" cy="60.4" r=".32"/>
<circle cx="256" cy="97.8" r=".32"/>
<circle cx="256" cy="96" r=".32"/>
<circle cx="256" cy="99.5" r=".32"/>
<circle cx="213.3" cy="94.2" r=".32"/>
<circle cx="227.6" cy="106.7" r=".32"/>
<circle cx="213.3" cy="97.8" r=".32"/>
<circle cx="232.9" cy="24.9" r=".32"/>
<circle cx="232.9" cy="58.7" r=".32"/>
<circle cx="195.6" cy="60.4" r=".32"/>
<circle cx="195.6" cy="65.8" r=".32"/>
<circle cx="256" cy="128" r=".32"/>
<circle cx="256" cy="131.6" r=".32"/>
<circle cx="256" cy="129.8" r=".32"/>
<circle cx="213.3" cy="126.2" r=".32"/>
<circle cx="213.3" cy="129.8" r=".32"/>
<circle cx="227.6" cy="138.7" r=".32"/>
<circle cx="218.7" cy="16" r=".32"/>
</g>
<g font-size="3.7">
<text x="19.6" y="15.6">CAMERA CONNECTOR</text>
<text x="170.7" y="12.1">OPTIONS</text>
<text x="19.6" y="19.3">5M PIXCEL</text>
<text x="19.6" y="23.1">AUTO-FOCUS</text>
<text x="19.6" y="26.8">OV5640</text>
<text x="174.2" y="90.3">POWER</text>
<text x="19.6" y="99.2">BOARD CONNECTOR</text>
<text x="62.2" y="147.2">2.54 pitch</text>
<text x="19.6" y="175.6">TEST POINT</text>
</g>
<g font-size="2.3">
<text x="213.4" y="181.4">Vout = 1.240 ( 1+ (R1/R2)</text>
<text x="213.4" y="185">R1 = R2 ( (Vout/1.240) - 1 )</text>
<text x="249.9" y="181.4">)</text>
</g>
<g font-size="1.6">
<text x="216.9" y="10.3">VDD_IO</text>
<text x="231.1" y="10.3">VDD_IO</text>
<text x="122.7" y="35.2">AVDD_2.8V</text>
<text x="93.7" y="40.5">22</text>
<text x="93.7" y="38.7">23</text>
<text x="93.7" y="37">24</text>
<text x="93.7" y="47.6">18</text>
<text x="93.7" y="45.8">19</text>
<text x="93.7" y="44.1">20</text>
<text x="93.7" y="42.3">21</text>
<text x="192" y="45.9">AVDD_2.8V</text>
<text x="231.1" y="44.1">VDD_IO</text>
<text x="93.7" y="53">15</text>
<text x="93.7" y="51.2">16</text>
<text x="93.7" y="49.4">17</text>
<text x="215.1" y="50.2">VCC_2.8V</text>
<text x="93.7" y="58.3">12</text>
<text x="93.7" y="56.5">13</text>
<text x="93.7" y="54.7">14</text>
<text x="130.1" y="56.2">VDD_IO</text>
<text x="138.7" y="56.6">VCC_1.5V</text>
<text x="193.8" y="56.6">VDD_IO</text>
<text x="93.7" y="65.4">8</text>
<text x="93.7" y="63.6">9</text>
<text x="93.7" y="61.8">10</text>
<text x="93.7" y="60.1">11</text>
<text x="215.1" y="60.8">VCC_1.8V</text>
<text x="93.7" y="70.7">5</text>
<text x="93.7" y="69">6</text>
<text x="93.7" y="67.2">7</text>
<text x="122.7" y="69">AVDD_2.8V</text>
<text x="215.1" y="66.2">VCC_2.8V</text>
<text x="215.1" y="71.5">VDD33V</text>
<text x="93.7" y="77.9">1</text>
<text x="93.7" y="76.1">2</text>
<text x="93.7" y="74.3">3</text>
<text x="93.7" y="72.5">4</text>
<text x="200.9" y="85">VCC_1.5V</text>
<text x="211.6" y="85">VDD33V</text>
<text x="234.4" y="93.9">1</text>
<text x="234.4" y="95.6">2</text>
<text x="248.4" y="95.6">7</text>
<text x="248.4" y="93.9">8</text>
<text x="234.4" y="97.4">3</text>
<text x="234.4" y="99.2">4</text>
<text x="248.4" y="99.2">5</text>
<text x="248.4" y="97.4">6</text>
<text x="71.1" y="109.9">VDD33V</text>
<text x="130.1" y="109.6">VDD33V</text>
<text x="58.3" y="118.7">1</text>
<text x="67" y="118.7">2</text>
<text x="200.9" y="117">VCC_1.8V</text>
<text x="211.6" y="117">VDD33V</text>
<text x="58.3" y="120.5">3</text>
<text x="58.3" y="122.3">5</text>
<text x="58.3" y="124.1">7</text>
<text x="58.3" y="125.9">9</text>
<text x="67" y="120.5">4</text>
<text x="67" y="122.3">6</text>
<text x="67" y="124.1">8</text>
<text x="67" y="125.9">10</text>
<text x="234.4" y="125.9">1</text>
<text x="248.4" y="125.9">8</text>
<text x="57.4" y="127.6">11</text>
<text x="57.4" y="129.4">13</text>
<text x="57.4" y="131.2">15</text>
<text x="67" y="127.6">12</text>
<text x="67" y="129.4">14</text>
<text x="67" y="131.2">16</text>
<text x="234.4" y="127.6">2</text>
<text x="234.4" y="129.4">3</text>
<text x="234.4" y="131.2">4</text>
<text x="248.4" y="131.2">5</text>
<text x="248.4" y="129.4">6</text>
<text x="248.4" y="127.6">7</text>
<text x="57.4" y="133">17</text>
<text x="57.4" y="134.7">19</text>
<text x="67" y="133">18</text>
<text x="67" y="134.7">20</text>
<text x="200.9" y="149">VCC_2.8V</text>
<text x="211.6" y="149">VDD33V</text>
<text x="234.4" y="157.9">1</text>
<text x="234.4" y="159.6">2</text>
<text x="234.4" y="161.4">3</text>
<text x="248.4" y="161.4">6</text>
<text x="248.4" y="159.6">7</text>
<text x="248.4" y="157.9">8</text>
<text x="234.4" y="163.2">4</text>
<text x="248.4" y="163.2">5</text>
<text x="94.2" y="173.9">VDD33V</text>
<text x="133.7" y="175.3">VDD_IO</text>
<text x="36.8" y="184.5">1</text>
<text x="55.1" y="182.8">VCC_2.8V</text>
<text x="111.7" y="181">1</text>
<text x="125.7" y="181">4</text>
<text x="36.8" y="189.9">1</text>
<text x="55.1" y="188.1">VCC_1.8V</text>
<text x="111.7" y="186.3">2</text>
<text x="125.7" y="186.3">3</text>
<text x="36.8" y="197">1</text>
<text x="55.1" y="195.2">VCC_1.5V</text>
<text x="228.1" y="195.1">Title</text>
<text x="235.2" y="196.8">&lt;Title&gt;</text>
<text x="228.1" y="200.4">Size</text>
<text x="229.9" y="202.2">A3</text>
<text x="235.2" y="200.4">Document Number</text>
<text x="235.2" y="202.2">&lt;Doc&gt;</text>
<text x="286.8" y="200.4">Rev</text>
<text x="288.6" y="202.2">&lt;RevCode&gt;</text>
<text x="228.1" y="205.7">Date:</text>
<text x="237.4" y="205.7">Monday, April 27, 2015</text>
<text x="263.7" y="205.7">Sheet</text>
<text x="272.6" y="205.7">1</text>
<text x="277.9" y="205.7">of</text>
<text x="283.2" y="205.7">1</text>
</g>
<g font-size="1.6" fill="#000080">
<text x="234.7" y="17.4">R1</text>
<text x="209.8" y="21">R2</text>
<text x="209.8" y="22.8">2.2k_1608</text>
<text x="220.5" y="21">R3</text>
<text x="220.5" y="22.8">2.2k_1608</text>
<text x="234.7" y="19.2">4.7k_1608</text>
<text x="234.7" y="29.9">R4</text>
<text x="83.6" y="33.4">CON1</text>
<text x="234.7" y="33.4">NC_1608</text>
<text x="129.6" y="42.3">C1</text>
<text x="129.6" y="43.9">0.1uF</text>
<text x="202.7" y="49.4">R5</text>
<text x="208" y="49.4">0</text>
<text x="234.7" y="51.2">R6</text>
<text x="234.7" y="53">4.7k_1608</text>
<text x="145.6" y="65.4">C2</text>
<text x="202.7" y="65.4">R9</text>
<text x="202.7" y="60.1">R7</text>
<text x="208" y="65.4">0</text>
<text x="208" y="60.1">NC</text>
<text x="234.7" y="63.7">R8</text>
<text x="136.7" y="67.2">C3</text>
<text x="136.7" y="68.8">0.1uF</text>
<text x="145.6" y="67.1">0.1uF</text>
<text x="202.7" y="70.8">R10</text>
<text x="208" y="70.8">NC</text>
<text x="234.7" y="67.2">NC_1608</text>
<text x="129.6" y="76.1">C4</text>
<text x="129.6" y="77.7">0.1uF</text>
<text x="83.6" y="83.2">FH12-24S-0.5SH</text>
<text x="237.7" y="91.4">U1</text>
<text x="207.9" y="101">CT1</text>
<text x="206.2" y="102.8">10uF_A/16V</text>
<text x="218.7" y="104.6">R11</text>
<text x="231.1" y="106.3">R12</text>
<text x="236.5" y="106.3">10k_1608</text>
<text x="237.9" y="103.5">MIC37102YM-SOIC-8</text>
<text x="218.7" y="108.1">2.1k_1608</text>
<text x="60.5" y="115.2">J1</text>
<text x="80" y="118.8">R29</text>
<text x="85.3" y="118.8">0</text>
<text x="40.9" y="120.6">R28</text>
<text x="40.9" y="125.9">R26</text>
<text x="40.9" y="122.3">R27</text>
<text x="46.2" y="120.6">0</text>
<text x="46.2" y="125.9">0/NC</text>
<text x="46.2" y="122.3">0</text>
<text x="136.2" y="120.6">R13</text>
<text x="136.2" y="122.7">100_1608</text>
<text x="237.7" y="123.4">U2</text>
<text x="40.9" y="127.7">R18</text>
<text x="40.9" y="129.5">R19</text>
<text x="46.2" y="127.7">0</text>
<text x="46.2" y="129.5">0</text>
<text x="80" y="129.5">R23</text>
<text x="80" y="131.2">R24</text>
<text x="80" y="127.7">R22</text>
<text x="85.3" y="129.5">0</text>
<text x="85.3" y="131.2">0</text>
<text x="85.3" y="127.7">0</text>
<text x="136.2" y="131.2">LED1</text>
<text x="40.9" y="133">R20</text>
<text x="40.9" y="134.8">R21</text>
<text x="46.2" y="133">0</text>
<text x="46.2" y="134.8">0</text>
<text x="80" y="133">R25</text>
<text x="85.3" y="133">0</text>
<text x="136.2" y="133.3">2012/Red</text>
<text x="206.2" y="134.8">10uF_A/16V/NC</text>
<text x="207.9" y="133">CT2</text>
<text x="218.7" y="136.6">R14</text>
<text x="237.9" y="135.5">MIC37102YM-SOIC-8/NC</text>
<text x="55.1" y="140.1">10*2_2.54_HEADER_BOX_RIGHT_ANGLE</text>
<text x="216.9" y="140.1">4.5k_1608/NC</text>
<text x="231.1" y="138.3">R15</text>
<text x="236.5" y="138.3">10k_1608/NC</text>
<text x="237.7" y="155.4">U3</text>
<text x="206.2" y="166.8">10uF_A/16V</text>
<text x="207.9" y="165">CT3</text>
<text x="237.9" y="167.5">MIC37102YM-SOIC-8</text>
<text x="218.7" y="168.6">R16</text>
<text x="218.7" y="172.1">12k_1608</text>
<text x="231.1" y="170.3">R17</text>
<text x="236.5" y="170.3">10k_1608</text>
<text x="115" y="178.5">Y1</text>
<text x="23.1" y="184.6">TP3</text>
<text x="97.8" y="181">R31</text>
<text x="104.9" y="181">0</text>
<text x="128" y="183.7">R30</text>
<text x="23.1" y="186.3">TP</text>
<text x="23.1" y="189.9">TP6</text>
<text x="23.1" y="191.7">TP</text>
<text x="128" y="191">0_1608</text>
<text x="23.1" y="197">TP9</text>
<text x="112" y="193.5">OSC_24Mhz_3225</text>
<text x="23.1" y="198.8">TP</text>
</g>
<g font-size="1.6" fill="#f00">
<text x="197.7" y="28.1">SCL</text>
<text x="254.6" y="24.6">PWDN</text>
<text x="197.7" y="31.7">SDA</text>
<text x="105.2" y="40.3">CIF_DD2</text>
<text x="105.2" y="45.7">CIF_DD0</text>
<text x="105.2" y="47.5">CIF_DD4</text>
<text x="105.2" y="43.9">CIF_DD3</text>
<text x="105.2" y="42.1">CIF_DD1</text>
<text x="105.2" y="49.2">CIF_PCLK</text>
<text x="105.2" y="51">CIF_DD5</text>
<text x="105.2" y="56.3">CIF_MCLK</text>
<text x="105.2" y="58.1">CIF_DD7</text>
<text x="105.2" y="54.6">CIF_DD6</text>
<text x="249.3" y="58.1">CIF_RESET</text>
<text x="105.2" y="65.4">PWDN</text>
<text x="105.2" y="63.5">CIF_LV</text>
<text x="105.2" y="67">CIF_FV</text>
<text x="105.2" y="68.8">CIF_RESET</text>
<text x="105.2" y="70.8">SCL</text>
<text x="105.2" y="74.3">SDA</text>
<text x="91" y="118.6">CIF_LV</text>
<text x="30.6" y="120.4">CIF_FV</text>
<text x="30.6" y="122.1">CIF_PCLK</text>
<text x="30.6" y="125.7">CIF_MCLK</text>
<text x="90.5" y="120.6">PWDN</text>
<text x="91" y="125.9">SCL</text>
<text x="91" y="124.1">SDA</text>
<text x="30.6" y="127.5">CIF_DD0</text>
<text x="30.6" y="129.2">CIF_DD2</text>
<text x="89.2" y="127.5">CIF_DD1</text>
<text x="89.2" y="129.2">CIF_DD3</text>
<text x="89.2" y="131">CIF_DD4</text>
<text x="30.6" y="132.8">CIF_DD5</text>
<text x="30.6" y="134.6">CIF_DD7</text>
<text x="89.2" y="134.6">CIF_RESET</text>
<text x="89.2" y="132.8">CIF_DD6</text>
<text x="137.2" y="186.1">CIF_MCLK</text>
</g>
<g font-size="1.6" fill="#004080">
<text x="84.7" y="41.6">Y4/MDN0</text>
<text x="85.6" y="39.8">AF-VDD</text>
<text x="87.5" y="38.1">NC_2</text>
<text x="84.7" y="45.2">Y5/MDP0</text>
<text x="89.6" y="46.9">Y2</text>
<text x="89.6" y="43.4">Y3</text>
<text x="85.6" y="48.7">Y6/MCN</text>
<text x="85.6" y="52.3">Y7/MCP</text>
<text x="87.4" y="50.5">PCLK</text>
<text x="84.7" y="55.8">Y8/MDN1</text>
<text x="84.7" y="59.4">Y9/MDP1</text>
<text x="86.9" y="54.1">DGND</text>
<text x="87.4" y="57.6">XCLK</text>
<text x="85.8" y="61.2">DOVDD</text>
<text x="87.1" y="63">DVDD</text>
<text x="87.2" y="64.7">HREF</text>
<text x="85.2" y="70.1">RESETB</text>
<text x="86.1" y="68.3">VSYNC</text>
<text x="86.6" y="66.5">PWDN</text>
<text x="87.1" y="71.8">SIO-C</text>
<text x="87" y="77.2">AGND</text>
<text x="87.1" y="75.4">SIO-D</text>
<text x="87.2" y="73.6">AVDD</text>
<text x="87.5" y="79">NC_1</text>
<text x="237.4" y="95">EN</text>
<text x="241.8" y="95">GND0</text>
<text x="237.4" y="96.7">IN</text>
<text x="237.4" y="98.5">OUT GND2</text>
<text x="237.4" y="100.3">ADJ</text>
<text x="241.8" y="100.3">GND3</text>
<text x="241.8" y="96.7">GND1</text>
<text x="237.4" y="127">EN</text>
<text x="237.4" y="128.7">IN</text>
<text x="237.4" y="130.5">OUT GND2</text>
<text x="241.8" y="128.7">GND1</text>
<text x="241.8" y="127">GND0</text>
<text x="237.4" y="132.3">ADJ</text>
<text x="241.8" y="132.3">GND3</text>
<text x="237.4" y="159">EN</text>
<text x="237.4" y="160.7">IN</text>
<text x="241.8" y="160.7">GND1</text>
<text x="241.8" y="159">GND0</text>
<text x="237.4" y="162.5">OUT GND2</text>
<text x="237.4" y="164.3">ADJ</text>
<text x="241.8" y="164.3">GND3</text>
<text x="33.8" y="185.6">1</text>
<text x="114.7" y="182.1">NC</text>
<text x="120.2" y="182.1">VCC</text>
<text x="33.8" y="191">1</text>
<text x="114.7" y="187.4">GND</text>
<text x="120.2" y="187.4">OUT</text>
<text x="33.8" y="198.1">1</text>
</g>
<g font-size="1.3">
<text x="30.8" y="1.3">5</text>
<text x="88.8" y="1.3">4</text>
<text x="146.9" y="1.3">3</text>
<text x="205" y="1.3">2</text>
<text x="263.1" y="1.3">1</text>
<text x=".5" y="28.4">D</text>
<text x="292.6" y="28.4">D</text>
<text x=".5" y="79.5">C</text>
<text x="292.6" y="79.5">C</text>
<text x=".5" y="130.6">B</text>
<text x="292.6" y="130.6">B</text>
<text x=".5" y="181.7">A</text>
<text x="292.6" y="181.7">A</text>
<text x="30.8" y="207.4">5</text>
<text x="88.8" y="207.4">4</text>
<text x="146.9" y="207.4">3</text>
<text x="205" y="207.4">2</text>
<text x="263.1" y="207.4">1</text>
</g>
</svg>
